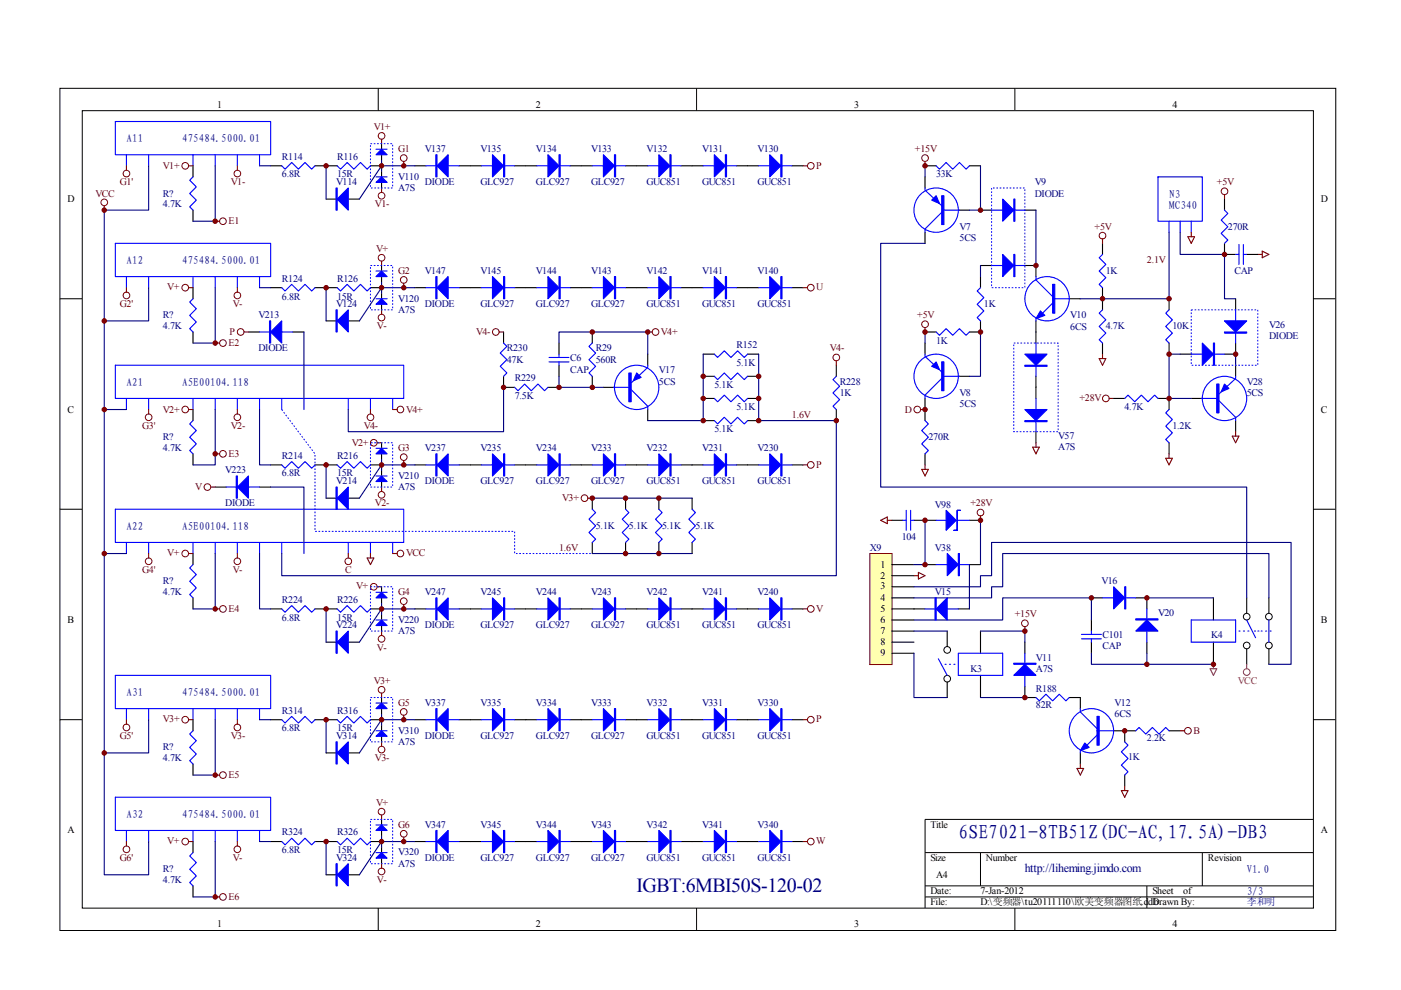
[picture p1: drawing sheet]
<svg xmlns="http://www.w3.org/2000/svg" width="297mm" height="210mm" viewBox="0 0 297 210" stroke-linecap="round" stroke-linejoin="round" font-family="sans-serif">
<g fill="none" stroke="#000" stroke-width=".21">
<path d="M12.7 18.7h270.5v178.6h-270.5zM80.2 18.7v4.7M147.7 18.7v4.7M215.2 18.7v4.7M17.4 23.5h261.1v169h-261.1zM12.7 63.3h4.7M278.4 63.3h4.7M12.7 108h4.7M278.4 108h4.7M12.7 152.6h4.7M278.4 152.6h4.7M278.4 173.7h-82.3v18.8"/>
<path d="M80.2 192.5v4.7M147.7 192.5v4.7M196.1 180.8h82.3M196.1 187.8h82.3M196.1 190.2h82.3M207.9 180.8v7M215.2 192.5v4.7M243.2 187.8v4.7M254.9 180.8v7"/>
</g>
<g fill="none" stroke="#00f" stroke-width=".23">
<path d="M24.5 25.8h32.9v7h-32.9zM26.8 32.8v2.4M31.5 32.8v2.4M40.9 37.5l-.7 .7 1.4 1.4-1.4 1.4 1.4 1.4-1.4 1.5 .7 .7M40.9 32.8v2.4M45.6 32.8v2.4M50.3 32.8v2.4M55 32.8v2.4M59.7 35.2l.7 .7 1.4-1.4 1.5 1.4 1.4-1.4 1.4 1.4 .7-.7M71.5 35.2l.7 .7 1.4-1.4 1.4 1.4 1.4-1.4 1.4 1.4 .7-.7M79.7 31.6h2.4M79.7 37.5h2.4"/>
<path d="M90.3 35.2h7.1M102.1 35.2h7M113.8 35.2h7.1M125.6 35.2h7M137.3 35.2h7.1M149.1 35.2h7.1M160.9 35.2h7M196.1 39.9v.4l3.6 3.3M198.5 35.2l.7 .7 1.4-1.4 1.4 1.4 1.4-1.4 1.4 1.4 .7-.7M245.5 37.5h9.4v9.4h-9.4zM24.5 51.6h32.9v7h-32.9zM26.8 58.6v2.4"/>
<path d="M31.5 58.6v2.4M40.9 58.6v2.4M45.6 58.6v2.4M50.3 58.6v2.4M55 58.6v2.4M79.7 57.5h2.4M199.7 45l-3.6 3.5v.8M200.1 44.6h3.3M210.2 44.6h7.1M210.2 56.3h7.1M219.6 58.6v.7l3.6 3.6M233.8 53.9l-.8 .8 1.5 1.4-1.5 1.4 1.5 1.4-1.5 1.4 .8 .7"/>
<path d="M247.9 46.9v2.4M250.2 46.9v2.4M252.6 46.9v2.4M259.6 44.6l.7 .7-1.4 1.4 1.4 1.4-1.4 1.4 1.4 1.4-.7 .7M262 53.9h.7M262.7 51.8v4.3M263.6 53.9h.7M263.6 51.8v4.3M24.5 77.4h61.1v7.1h-61.1zM40.9 63.3l-.7 .7 1.4 1.5-1.4 1.4 1.4 1.4-1.4 1.4 .7 .7M55 70.4h7.1M59.7 61l.7 .7 1.4-1.4 1.5 1.4 1.4-1.4 1.4 1.4 .7-.7"/>
<path d="M71.5 61l.7 .7 1.4-1.4 1.4 1.4 1.4-1.4 1.4 1.4 .7-.7M79.7 63.3h2.4M90.3 61h7.1M102.1 61h7M106.8 72.7l.7 .7-1.4 1.5 1.4 1.4-1.4 1.4 1.4 1.4-.7 .7M113.8 61h7.1M116.4 75.8h4.2M116.4 76.7h4.2M118.5 75.1v.7M118.5 76.7v.7M125.6 72.7l-.7 .7 1.4 1.5-1.4 1.4 1.4 1.4-1.4 1.4 .7 .7M125.6 61h7"/>
<path d="M137.3 77.4v.5l-3.5 3.3M137.3 61h7.1M149.1 61h7.1M151.4 75.1l.8 .7 1.4-1.4 1.4 1.4 1.4-1.4 1.4 1.4 .7-.7M151.4 79.8l.8 .7 1.4-1.4 1.4 1.4 1.4-1.4 1.4 1.4 .7-.7M160.9 61h7M177.3 79.8l-.7 .7 1.4 1.4-1.4 1.4 1.4 1.4-1.4 1.4 .7 .7M196.1 75.1v.5l3.6 3.2M198.5 70.4l.7 .7 1.4-1.4 1.4 1.4 1.4-1.4 1.4 1.4 .7-.7M200.1 79.8h3.3M207.9 61l-.7 .7 1.4 1.4-1.4 1.4 1.4 1.4-1.4 1.4 .7 .7M219.6 67.6v.4"/>
<path d="M219.6 72.7v7.1M223.2 63.3h3.5M223.2 64.3l-2.1 2.1M233.8 65.7l-.8 .7 1.5 1.4-1.5 1.4 1.5 1.4-1.5 1.4 .8 .7M247.9 65.7l-.7 .7 1.4 1.4-1.4 1.4 1.4 1.4-1.4 1.4 .7 .7M252.6 75.1h7M262 79.8v.5l-3.6 3.2M262 65.7v7M26.8 84.5v2.3M31.5 84.5v2.3M40.9 89.2l-.7 .7 1.4 1.4-1.4 1.4 1.4 1.4-1.4 1.4 .7 .7M40.9 84.5v2.3"/>
<path d="M45.6 84.5v2.3M50.3 84.5v2.3M55 84.5v2.3M59.7 98.6l.7 .7 1.4-1.4 1.5 1.4 1.4-1.4 1.4 1.4 .7-.7M59.7 84.5v2.3M64.4 84.5v2.3M71.5 98.6l.7 .7 1.4-1.4 1.4 1.4 1.4-1.4 1.4 1.4 .7-.7M73.8 84.5v2.3M78.5 84.5v2.3M79.7 95.1h2.4M83.2 84.5v2.3M90.3 98.6h7.1"/>
<path d="M102.1 98.6h7M109.1 82.1l.7 .7 1.4-1.4 1.4 1.4 1.5-1.4 1.4 1.4 .7-.7M113.8 98.6h7.1M125.6 98.6h7M130 82.1h3.3M133.8 82.6l3.5 3.5v.7M137.3 98.6h7.1M149.1 98.6h7.1M151.4 84.5l.8 .7 1.4-1.4 1.4 1.4 1.4-1.4 1.4 1.4 .7-.7M151.4 89.2l.8 .7 1.4-1.4 1.4 1.4 1.4-1.4 1.4 1.4 .7-.7M160.9 98.6h7M196.1 89.2l.7 .7-1.4 1.4 1.4 1.4-1.4 1.4 1.4 1.4-.7 .7"/>
<path d="M199.7 80.3l-3.6 3.5v.7M219.6 84.5v7M238.5 84.5l.7-.7 1.4 1.4 1.4-1.4 1.4 1.4 1.4-1.4 .7 .7M247.9 86.8l-.7 .7 1.4 1.4-1.4 1.5 1.4 1.4-1.4 1.4 .7 .7M254.7 84.5h3.3M258.4 85l3.6 3.5v.7M24.5 108h61.1v7h-61.1zM26.8 115v2.4M31.5 115v2.4M40.9 119.7l-.7 .7 1.4 1.4-1.4 1.4 1.4 1.4-1.4 1.5 .7 .7M40.9 115v2.4M45.6 115v2.4"/>
<path d="M48 103.3h7M50.3 115v2.4M55 115v2.4M59.7 115v2.4M64.4 115v2.4M73.8 115v2.4M78.5 115v2.4M79.7 100.9h2.4M83.2 115v2.4M125.6 108l.7 .7-1.4 1.4 1.4 1.4-1.4 1.4 1.4 1.4-.7 .7M132.6 108l.7 .7-1.4 1.4 1.4 1.4-1.4 1.4 1.4 1.4-.7 .7M139.7 108l.7 .7-1.4 1.4 1.4 1.4-1.4 1.4 1.4 1.4-.7 .7"/>
<path d="M146.7 108l.7 .7-1.4 1.4 1.4 1.4-1.4 1.4 1.4 1.4-.7 .7M59.7 129.1l.7 .7 1.4-1.4 1.5 1.4 1.4-1.4 1.4 1.4 .7-.7M71.5 129.1l.7 .7 1.4-1.4 1.4 1.4 1.4-1.4 1.4 1.4 .7-.7M79.7 125.6h2.4M79.7 131.5h2.4M90.3 129.1h7.1M102.1 129.1h7M113.8 129.1h7.1M125.6 129.1h7M137.3 129.1h7.1M149.1 129.1h7.1M160.9 129.1h7"/>
<path d="M24.5 143.2h32.9v7h-32.9zM26.8 150.2v2.4M31.5 150.2v2.4M40.9 154.9l-.7 .7 1.4 1.5-1.4 1.4 1.4 1.4-1.4 1.4 .7 .7M40.9 150.2v2.4M45.6 150.2v2.4M50.3 150.2v2.4M55 150.2v2.4M59.7 152.6l.7 .7 1.4-1.4 1.5 1.4 1.4-1.4 1.4 1.4 .7-.7M71.5 152.6l.7 .7 1.4-1.4 1.4 1.4 1.4-1.4 1.4 1.4 .7-.7M79.7 149.1h2.4M79.7 154.9h2.4"/>
<path d="M90.3 152.6h7.1M102.1 152.6h7M113.8 152.6h7.1M125.6 152.6h7M137.3 152.6h7.1M149.1 152.6h7.1M160.9 152.6h7M24.5 169h32.9v7.1h-32.9zM26.8 176.1v2.3M31.5 176.1v2.3M40.9 176.1v2.3M45.6 176.1v2.3"/>
<path d="M50.3 176.1v2.3M55 176.1v2.3M59.7 178.4l.7 .7 1.4-1.4 1.5 1.4 1.4-1.4 1.4 1.4 .7-.7M71.5 178.4l.7 .7 1.4-1.4 1.4 1.4 1.4-1.4 1.4 1.4 .7-.7M79.7 174.9h2.4M90.3 178.4h7.1M102.1 178.4h7M113.8 178.4h7.1M125.6 178.4h7M137.3 178.4h7.1M149.1 178.4h7.1M160.9 178.4h7"/>
<path d="M40.9 180.8l-.7 .7 1.4 1.4-1.4 1.4 1.4 1.4-1.4 1.4 .7 .7M79.7 180.8h2.4"/>
<circle cx="198.5" cy="44.6" r="4.7"/>
<circle cx="198.5" cy="79.8" r="4.7"/>
<circle cx="222" cy="63.3" r="4.7"/>
<circle cx="135" cy="82.1" r="4.7"/>
<circle cx="259.6" cy="84.5" r="4.7"/>
</g>
<g fill="none" stroke="#000" stroke-width=".23">
<path d="M40.9 35.2v2.3M57.4 35.2h2.3M66.8 35.2h4.7M78.5 35.2h2.4M80.9 30.5v1.1M80.9 32.8v1.2M80.9 36.3v1.2M80.9 38.7v1.2M88 35.2h2.3M97.4 35.2h4.7M109.1 35.2h4.7M120.9 35.2h4.7"/>
<path d="M132.6 35.2h4.7M144.4 35.2h4.7M156.2 35.2h4.7M167.9 35.2h2.4M196.1 35.2h2.4M196.1 37.5v2.4M205.5 35.2h2.4M40.9 44.6v2.3M80.9 56.3v1.2M80.9 58.6v1.2M196.1 49.3v2.3M203.2 44.6h2.3"/>
<path d="M207.9 44.6h2.3M207.9 58.6v2.4M207.9 56.3h2.3M217.3 56.3h2.3v2.3M217.3 44.6h2.3M233.8 51.6v2.3M259.6 42.2v2.4M259.6 51.6v2.3h2.4M264.3 53.9h2.4M40.9 61v2.3M40.9 70.4v2.3M52.7 70.4h2.3"/>
<path d="M57.4 61h2.3M62.1 70.4h2.3M66.8 61h4.7M78.5 61h2.4M80.9 62.2v1.1M80.9 64.5v1.2M88 61h2.3M97.4 61h4.7M106.8 79.8v2.3h2.3M106.8 70.4v2.3M109.1 61h4.7M118.5 72.7v2.4"/>
<path d="M118.5 77.4v2.4M120.9 61h4.7M125.6 70.4v2.3M125.6 79.8v2.3M132.6 61h4.7M137.3 75.1v2.3M144.4 61h4.7M149.1 75.1h2.3M149.1 79.8h2.3M156.2 61h4.7M158.5 75.1h2.4M158.5 79.8h2.4"/>
<path d="M167.9 61h2.4M177.3 77.4v2.4M196.1 70.4h2.4M196.1 72.7v2.4M203.2 79.8h2.3M207.9 68v2.4h-2.4M219.6 68v4.7M219.6 79.8v4.7M226.7 63.3h2.3M233.8 61v4.7M233.8 72.7v2.4M247.9 63.3v2.4"/>
<path d="M247.9 72.7v2.4M250.2 75.1h2.4M262 72.7v2.4h-2.4M262 63.3v2.4M262 77.4v2.4M40.9 86.8v2.4M40.9 96.2v2.4M57.4 98.6h2.3M66.8 98.6h4.7M78.5 98.6h2.4M80.9 93.9v1.2M80.9 96.2v1.2"/>
<path d="M80.9 99.7v1.2M88 98.6h2.3M97.4 98.6h4.7M109.1 98.6h4.7M116.2 82.1h2.3M120.9 98.6h4.7M127.9 82.1h2.4M132.6 98.6h4.7M137.3 86.8v2.4M144.4 98.6h4.7M149.1 84.5h2.3M149.1 89.2h2.3"/>
<path d="M156.2 98.6h4.7M158.5 84.5h2.4M158.5 89.2h2.4M167.9 98.6h2.4M177.3 86.8v2.4M196.1 84.5v4.7M196.1 96.2v2.4M219.6 91.5v2.4M236.1 84.5h2.4M245.5 84.5h2.4v2.3M247.9 93.9v2.3M252.6 84.5h2.3"/>
<path d="M262 89.2v2.3M40.9 117.4v2.3M45.6 103.3h2.4M55 103.3h2.4M80.9 102.1v1.2M125.6 105.6v2.4M125.6 115v2.4M132.6 105.6v2.4M132.6 115v2.4M139.7 105.6v2.4M139.7 115v2.4M146.7 105.6v2.4"/>
<path d="M146.7 115v2.4M40.9 126.8v2.3M57.4 129.1h2.3M66.8 129.1h4.7M78.5 129.1h2.4M80.9 124.4v1.2M80.9 126.8v1.1M80.9 130.3v1.2M80.9 132.6v1.2M88 129.1h2.3M97.4 129.1h4.7M109.1 129.1h4.7"/>
<path d="M120.9 129.1h4.7M132.6 129.1h4.7M144.4 129.1h4.7M156.2 129.1h4.7M167.9 129.1h2.4M40.9 152.6v2.3M57.4 152.6h2.3M66.8 152.6h4.7M78.5 152.6h2.4M80.9 147.9v1.2M80.9 150.2v1.2M80.9 153.8v1.1"/>
<path d="M80.9 156.1v1.2M88 152.6h2.3M97.4 152.6h4.7M109.1 152.6h4.7M120.9 152.6h4.7M132.6 152.6h4.7M144.4 152.6h4.7M156.2 152.6h4.7M167.9 152.6h2.4M40.9 162v2.3M40.9 178.4v2.4M57.4 178.4h2.3"/>
<path d="M66.8 178.4h4.7M78.5 178.4h2.4M80.9 173.7v1.2M80.9 176.1v1.2M80.9 179.6v1.2M88 178.4h2.3M97.4 178.4h4.7M109.1 178.4h4.7M120.9 178.4h4.7M132.6 178.4h4.7M144.4 178.4h4.7M156.2 178.4h4.7"/>
<path d="M167.9 178.4h2.4M40.9 187.8v2.4M80.9 182v1.1"/>
</g>
<g fill="none" stroke="#800000" stroke-width=".21">
<circle cx="26.8" cy="36.8" r=".71"/>
<circle cx="39.3" cy="35.2" r=".71"/>
<circle cx="50.3" cy="36.8" r=".71"/>
<circle cx="80.9" cy="28.8" r=".71"/>
<circle cx="85.6" cy="33.5" r=".71"/>
<circle cx="171.9" cy="35.2" r=".71"/>
<circle cx="196.1" cy="33.5" r=".71"/>
<circle cx="22.1" cy="42.9" r=".71"/>
<circle cx="47.3" cy="46.9" r=".71"/>
<circle cx="80.9" cy="54.7" r=".71"/>
<circle cx="80.9" cy="41.5" r=".71"/>
<circle cx="85.6" cy="59.3" r=".71"/>
<circle cx="233.8" cy="50" r=".71"/>
<circle cx="259.6" cy="40.6" r=".71"/>
<circle cx="26.8" cy="62.6" r=".71"/>
<circle cx="39.3" cy="61" r=".71"/>
<circle cx="47.3" cy="72.7" r=".71"/>
<circle cx="50.3" cy="62.6" r=".71"/>
<circle cx="51" cy="70.4" r=".71"/>
<circle cx="80.9" cy="67.3" r=".71"/>
<circle cx="105.1" cy="70.4" r=".7"/>
<circle cx="139" cy="70.4" r=".71"/>
<circle cx="171.9" cy="61" r=".7"/>
<circle cx="177.3" cy="75.8" r=".7"/>
<circle cx="196.1" cy="68.7" r=".71"/>
<circle cx="31.5" cy="88.5" r=".71"/>
<circle cx="39.3" cy="86.8" r=".71"/>
<circle cx="47.3" cy="96.2" r=".71"/>
<circle cx="50.3" cy="88.5" r=".71"/>
<circle cx="78.5" cy="88.5" r=".71"/>
<circle cx="79.3" cy="93.9" r=".71"/>
<circle cx="84.9" cy="86.8" r=".7"/>
<circle cx="85.6" cy="96.9" r=".71"/>
<circle cx="171.9" cy="98.6" r=".71"/>
<circle cx="194.5" cy="86.8" r=".71"/>
<circle cx="234.5" cy="84.5" r=".7"/>
<circle cx="31.5" cy="119" r=".71"/>
<circle cx="39.3" cy="117.4" r=".71"/>
<circle cx="44" cy="103.3" r=".71"/>
<circle cx="50.3" cy="119" r=".71"/>
<circle cx="73.8" cy="119" r=".71"/>
<circle cx="80.9" cy="104.9" r=".71"/>
<circle cx="84.9" cy="117.4" r=".7"/>
<circle cx="123.9" cy="105.6" r=".71"/>
<circle cx="47.3" cy="129.1" r=".71"/>
<circle cx="79.3" cy="124.4" r=".71"/>
<circle cx="80.9" cy="135.4" r=".71"/>
<circle cx="85.6" cy="127.5" r=".71"/>
<circle cx="171.9" cy="129.1" r=".71"/>
<circle cx="26.8" cy="154.2" r=".71"/>
<circle cx="39.3" cy="152.6" r=".71"/>
<circle cx="50.3" cy="154.2" r=".71"/>
<circle cx="80.9" cy="146.3" r=".71"/>
<circle cx="80.9" cy="158.9" r=".71"/>
<circle cx="85.6" cy="150.9" r=".71"/>
<circle cx="171.9" cy="152.6" r=".7"/>
<circle cx="39.3" cy="178.4" r=".71"/>
<circle cx="47.3" cy="164.3" r=".71"/>
<circle cx="80.9" cy="172.1" r=".71"/>
<circle cx="85.6" cy="176.8" r=".71"/>
<circle cx="171.9" cy="178.4" r=".7"/>
<circle cx="26.8" cy="180.1" r=".71"/>
<circle cx="47.3" cy="190.2" r=".71"/>
<circle cx="50.3" cy="180.1" r=".71"/>
<circle cx="80.9" cy="184.8" r=".71"/>
</g>
<g fill="none" stroke="#800000" stroke-width=".23">
<path d="M26.8 35.2v.9M40 35.2h.9M50.3 35.2v.9M80.9 29.5v1M80.9 39.9v.9M85.6 34.2v1M170.3 35.2h.9M196.1 34.2v1M22.1 43.6v1M45.6 46.9h1M80.9 55.4v.9M233.8 50.7v.9"/>
<path d="M251.9 50.2h1.4l-.7 1.4zM252.6 49.3v.9M259.6 41.3v.9M266.7 53.9h.9M267.6 53.2l1.4 .7-1.4 .8zM26.8 61v.9M40 61h.9M45.6 72.7h1M50.3 61v.9M51.7 70.4h1M80.9 65.7v.9M85.6 60.1v.9"/>
<path d="M105.8 70.4h1M137.3 70.4h1M170.3 61h.9M177.3 76.5v.9M196.1 69.5v.9M233 76h1.5l-.7 1.4zM233.8 75.1v.9M31.5 86.8v1M40 86.8h.9M45.6 96.2h1M50.3 86.8v1M78.5 86.8v1"/>
<path d="M80 93.9h.9M83.2 86.8h1M85.6 97.6v1M170.3 98.6h.9M195.2 86.8h.9M195.4 99.5h1.4l-.7 1.4zM196.1 98.6v.9M218.9 94.8h1.5l-.8 1.4zM219.6 93.9v.9M235.2 84.5h.9M247.2 97.2h1.4l-.7 1.4zM247.9 96.2v1"/>
<path d="M261.3 92.5h1.4l-.7 1.4zM262 91.5v1M31.5 117.4v.9M40 117.4h.9M44.7 103.3h.9M50.3 117.4v.9M73.8 117.4v.9M77.8 118.3h1.5l-.8 1.4zM78.5 117.4v.9M80.9 103.3v.9M83.2 117.4h1M124.6 105.6h1"/>
<path d="M45.6 129.1h1M80 124.4h.9M80.9 133.8v.9M85.6 128.2v.9M170.3 129.1h.9M26.8 152.6v.9M40 152.6h.9M50.3 152.6v.9M80.9 147v.9M80.9 157.3v.9M85.6 151.7v.9M170.3 152.6h.9"/>
<path d="M26.8 178.4v1M40 178.4h.9M45.6 164.3h1M50.3 178.4v1M80.9 172.8v.9M85.6 177.5v.9M170.3 178.4h.9M45.6 190.2h1M80.9 183.1v1"/>
</g>
<g fill="none" stroke="#000080" stroke-width=".23">
<path d="M31.5 35.2v9.4h-9.4v140.9h9.4v-7.1M45.6 35.2v11.7h-4.7M55 35.2h2.4M80.9 34v2.3M80.9 35.2h7.1M196.1 35.2v2.3M207.9 35.2v9.4h-2.4M80.9 59.8v2.4M207.9 56.3v2.3M219.6 44.6v11.7M247.9 49.3v14h-18.9M250.2 49.3v4.6h9.4v9.4h2.4"/>
<path d="M31.5 61v7h-9.4M45.6 61v11.7h-4.7M55 61h2.4M64.4 70.4v14.1M80.9 61h7.1M118.5 79.8v2.3h9.4M118.5 72.7v-2.3h18.8v4.7M149.1 75.1v14.1h-11.8M160.9 75.1v14.1h16.4v32.9h-117.6v-4.7M196.1 70.4v2.3M207.9 70.4v9.4h-2.4M250.2 75.1h-2.3v9.4h4.7"/>
<path d="M262 75.1v2.3M22.1 86.8h4.7M45.6 86.8v11.8h-4.7M55 86.8v11.8h2.4M80.9 97.4v2.3M80.9 98.6h7.1M106.8 82.1v9.4h-33v-4.7M22.1 117.4h4.7M45.6 117.4v11.7h-4.7M55 117.4v11.7h2.4M57.4 103.3h7v11.7M125.6 117.4h21.1"/>
<path d="M125.6 105.6h21.1M80.9 127.9v2.4M80.9 129.1h7.1M31.5 152.6v7h-9.4M45.6 152.6v11.7h-4.7M55 152.6h2.4M80.9 151.4v2.4M80.9 152.6h7.1M45.6 178.4v11.8h-4.7M55 178.4h2.4M80.9 177.3v2.3M80.9 178.4h7.1"/>
</g>
<g fill="#00f" stroke="#00f" stroke-width=".23">
<path d="M79.7 32.8l1.2-1.2 1.2 1.2z"/>
<path d="M79.7 38.7l1.2-1.2 1.2 1.2z"/>
<path d="M92.7 35.2l2.3-2.4v4.7z"/>
<path d="M104.4 32.8l2.4 2.4-2.4 2.3z"/>
<path d="M116.2 32.8l2.3 2.4-2.3 2.3z"/>
<path d="M127.9 32.8l2.4 2.4-2.4 2.3z"/>
<path d="M139.7 32.8l2.3 2.4-2.3 2.3z"/>
<path d="M151.4 32.8l2.4 2.4-2.4 2.3z"/>
<path d="M163.2 32.8l2.4 2.4-2.4 2.3z"/>
<path d="M79.7 58.6l1.2-1.1 1.2 1.1z"/>
<path d="M79.7 64.5l1.2-1.2 1.2 1.2z"/>
<path d="M95 58.6v4.7l-2.3-2.3z"/>
<path d="M104.4 58.6l2.4 2.4-2.4 2.3z"/>
<path d="M116.2 58.6l2.3 2.4-2.3 2.3z"/>
<path d="M127.9 58.6l2.4 2.4-2.4 2.3z"/>
<path d="M139.7 58.6l2.3 2.4-2.3 2.3z"/>
<path d="M151.4 58.6l2.4 2.4-2.4 2.3z"/>
<path d="M163.2 58.6l2.4 2.4-2.4 2.3z"/>
<path d="M79.7 126.8l1.2-1.2 1.2 1.2z"/>
<path d="M79.7 132.6l1.2-1.1 1.2 1.1z"/>
<path d="M92.7 129.1l2.3-2.3v4.7z"/>
<path d="M104.4 126.8l2.4 2.3-2.4 2.4z"/>
<path d="M116.2 126.8l2.3 2.3-2.3 2.4z"/>
<path d="M127.9 126.8l2.4 2.3-2.4 2.4z"/>
<path d="M139.7 126.8l2.3 2.3-2.3 2.4z"/>
<path d="M151.4 126.8l2.4 2.3-2.4 2.4z"/>
<path d="M163.2 126.8l2.4 2.3-2.4 2.4z"/>
<path d="M79.7 176.1l1.2-1.2 1.2 1.2z"/>
<path d="M79.7 182l1.2-1.2 1.2 1.2z"/>
<path d="M92.7 178.4l2.3-2.3v4.7z"/>
<path d="M104.4 176.1l2.4 2.3-2.4 2.4z"/>
<path d="M116.2 176.1l2.3 2.3-2.3 2.4z"/>
<path d="M127.9 176.1l2.4 2.3-2.4 2.4z"/>
<path d="M139.7 176.1l2.3 2.3-2.3 2.4z"/>
<path d="M151.4 176.1l2.4 2.3-2.4 2.4z"/>
<path d="M163.2 176.1l2.4 2.3-2.4 2.4z"/>
<path d="M79.7 150.2l1.2-1.1 1.2 1.1z"/>
<path d="M79.7 156.1l1.2-1.2 1.2 1.2z"/>
<path d="M92.7 152.6l2.3-2.4v4.7z"/>
<path d="M104.4 150.2l2.4 2.4-2.4 2.3z"/>
<path d="M116.2 150.2l2.3 2.4-2.3 2.3z"/>
<path d="M127.9 150.2l2.4 2.4-2.4 2.3z"/>
<path d="M139.7 150.2l2.3 2.4-2.3 2.3z"/>
<path d="M151.4 150.2l2.4 2.4-2.4 2.3z"/>
<path d="M163.2 150.2l2.4 2.4-2.4 2.3z"/>
<path d="M79.7 96.2l1.2-1.1 1.2 1.1z"/>
<path d="M79.7 102.1l1.2-1.2 1.2 1.2z"/>
<path d="M92.7 98.6l2.3-2.4v4.7z"/>
<path d="M104.4 96.2l2.4 2.4-2.4 2.3z"/>
<path d="M116.2 96.2l2.3 2.4-2.3 2.3z"/>
<path d="M127.9 96.2l2.4 2.4-2.4 2.3z"/>
<path d="M139.7 96.2l2.3 2.4-2.3 2.3z"/>
<path d="M151.4 96.2l2.4 2.4-2.4 2.3z"/>
<path d="M163.2 96.2l2.4 2.4-2.4 2.3z"/>
<path d="M50.3 103.3l2.4-2.4v4.7z"/>
<path d="M59.7 68v4.7l-2.3-2.3z"/>
<path d="M135 79.1l.9 .9-1.6 .7z"/>
<path d="M220.6 65.9l.9 1-1.9 .7z"/>
<path d="M197.5 42.4l1-.9 .7 1.6z"/>
<path d="M197.5 77.7l1-1 .7 1.7z"/>
<path d="M259.6 81.4l1 1-1.7 .7z"/>
<path d="M212.6 42.2l2.3 2.4-2.3 2.3z"/>
<path d="M212.6 53.9l2.3 2.4-2.3 2.3z"/>
<path d="M217.3 75.1h4.7l-2.4 2.3z"/>
<path d="M217.3 86.8h4.7l-2.4 2.4z"/>
<path d="M254.9 72.7l2.4 2.4-2.4 2.3z"/>
<path d="M259.6 68h4.7l-2.3 2.4z"/>
<path d="M92.4 32.8h.3v4.7h-.3z" fill-rule="evenodd"/>
<path d="M106.8 32.8h.2v4.7h-.2z" fill-rule="evenodd"/>
<path d="M118.5 32.8h.3v4.7h-.3z" fill-rule="evenodd"/>
<path d="M130.3 32.8h.2v4.7h-.2z" fill-rule="evenodd"/>
<path d="M142 32.8h.3v4.7h-.3z" fill-rule="evenodd"/>
<path d="M153.8 32.8h.2v4.7h-.2z" fill-rule="evenodd"/>
<path d="M165.6 32.8h.2v4.7h-.2z" fill-rule="evenodd"/>
<path d="M92.4 58.6h.3v4.7h-.3z" fill-rule="evenodd"/>
<path d="M106.8 58.6h.2v4.7h-.2z" fill-rule="evenodd"/>
<path d="M118.5 58.6h.3v4.7h-.3z" fill-rule="evenodd"/>
<path d="M130.3 58.6h.2v4.7h-.2z" fill-rule="evenodd"/>
<path d="M142 58.6h.3v4.7h-.3z" fill-rule="evenodd"/>
<path d="M153.8 58.6h.2v4.7h-.2z" fill-rule="evenodd"/>
<path d="M165.6 58.6h.2v4.7h-.2z" fill-rule="evenodd"/>
<path d="M92.4 126.8h.3v4.7h-.3z" fill-rule="evenodd"/>
<path d="M106.8 126.8h.2v4.7h-.2z" fill-rule="evenodd"/>
<path d="M118.5 126.8h.3v4.7h-.3z" fill-rule="evenodd"/>
<path d="M130.3 126.8h.2v4.7h-.2z" fill-rule="evenodd"/>
<path d="M142 126.8h.3v4.7h-.3z" fill-rule="evenodd"/>
<path d="M153.8 126.8h.2v4.7h-.2z" fill-rule="evenodd"/>
<path d="M165.6 126.8h.2v4.7h-.2z" fill-rule="evenodd"/>
<path d="M92.4 176.1h.3v4.7h-.3z" fill-rule="evenodd"/>
<path d="M106.8 176.1h.2v4.7h-.2z" fill-rule="evenodd"/>
<path d="M118.5 176.1h.3v4.7h-.3z" fill-rule="evenodd"/>
<path d="M130.3 176.1h.2v4.7h-.2z" fill-rule="evenodd"/>
<path d="M142 176.1h.3v4.7h-.3z" fill-rule="evenodd"/>
<path d="M153.8 176.1h.2v4.7h-.2z" fill-rule="evenodd"/>
<path d="M165.6 176.1h.2v4.7h-.2z" fill-rule="evenodd"/>
<path d="M92.4 150.2h.3v4.7h-.3z" fill-rule="evenodd"/>
<path d="M106.8 150.2h.2v4.7h-.2z" fill-rule="evenodd"/>
<path d="M118.5 150.2h.3v4.7h-.3z" fill-rule="evenodd"/>
<path d="M130.3 150.2h.2v4.7h-.2z" fill-rule="evenodd"/>
<path d="M142 150.2h.3v4.7h-.3z" fill-rule="evenodd"/>
<path d="M153.8 150.2h.2v4.7h-.2z" fill-rule="evenodd"/>
<path d="M165.6 150.2h.2v4.7h-.2z" fill-rule="evenodd"/>
<path d="M92.4 96.2h.3v4.7h-.3z" fill-rule="evenodd"/>
<path d="M106.8 96.2h.2v4.7h-.2z" fill-rule="evenodd"/>
<path d="M118.5 96.2h.3v4.7h-.3z" fill-rule="evenodd"/>
<path d="M130.3 96.2h.2v4.7h-.2z" fill-rule="evenodd"/>
<path d="M142 96.2h.3v4.7h-.3z" fill-rule="evenodd"/>
<path d="M153.8 96.2h.2v4.7h-.2z" fill-rule="evenodd"/>
<path d="M165.6 96.2h.2v4.7h-.2z" fill-rule="evenodd"/>
<path d="M50.1 100.9h.2v4.7h-.2z" fill-rule="evenodd"/>
<path d="M57.1 68h.3v4.7h-.3z" fill-rule="evenodd"/>
<path d="M133.3 79.1h.5v6.1h-.5z" fill-rule="evenodd"/>
<path d="M223.2 60.3h.4v6.1h-.4z" fill-rule="evenodd"/>
<path d="M199.7 41.5h.4v6.1h-.4z" fill-rule="evenodd"/>
<path d="M199.7 76.7h.4v6.1h-.4z" fill-rule="evenodd"/>
<path d="M258 81.4h.4v6.1h-.4z" fill-rule="evenodd"/>
<path d="M214.9 42.2h.3v4.7h-.3z" fill-rule="evenodd"/>
<path d="M214.9 53.9h.3v4.7h-.3z" fill-rule="evenodd"/>
<path d="M217.3 77.4h4.7v.3h-4.7z" fill-rule="evenodd"/>
<path d="M217.3 89.2h4.7v.2h-4.7z" fill-rule="evenodd"/>
<path d="M257.3 72.7h.2v4.7h-.2z" fill-rule="evenodd"/>
<path d="M259.6 70.4h4.7v.2h-4.7z" fill-rule="evenodd"/>
</g>
<g fill="#800000" stroke="#800000" stroke-width=".21">
<circle cx="85.6" cy="35.2" r=".47"/>
<circle cx="106.8" cy="82.1" r=".47"/>
<circle cx="118.5" cy="82.1" r=".47"/>
<circle cx="125.6" cy="82.1" r=".47"/>
<circle cx="125.6" cy="70.4" r=".47"/>
<circle cx="137.3" cy="70.4" r=".47"/>
<circle cx="149.1" cy="89.2" r=".47"/>
<circle cx="149.1" cy="79.8" r=".47"/>
<circle cx="149.1" cy="84.5" r=".47"/>
<circle cx="160.9" cy="79.8" r=".47"/>
<circle cx="160.9" cy="84.5" r=".47"/>
<circle cx="160.9" cy="89.2" r=".47"/>
<circle cx="22.1" cy="159.6" r=".47"/>
<circle cx="22.1" cy="86.8" r=".47"/>
<circle cx="22.1" cy="117.4" r=".47"/>
<circle cx="22.1" cy="44.6" r=".47"/>
<circle cx="85.6" cy="178.4" r=".47"/>
<circle cx="45.6" cy="190.2" r=".47"/>
<circle cx="45.6" cy="129.1" r=".47"/>
<circle cx="45.6" cy="46.9" r=".47"/>
<circle cx="22.1" cy="68" r=".47"/>
<circle cx="85.6" cy="61" r=".47"/>
<circle cx="85.6" cy="98.6" r=".47"/>
<circle cx="85.6" cy="129.1" r=".47"/>
<circle cx="196.1" cy="86.8" r=".47"/>
<circle cx="196.1" cy="70.4" r=".47"/>
<circle cx="196.1" cy="35.2" r=".47"/>
<circle cx="207.9" cy="70.4" r=".47"/>
<circle cx="207.9" cy="44.6" r=".47"/>
<circle cx="219.6" cy="56.3" r=".47"/>
<circle cx="233.8" cy="63.3" r=".47"/>
<circle cx="247.9" cy="63.3" r=".47"/>
<circle cx="259.6" cy="53.9" r=".47"/>
<circle cx="247.9" cy="84.5" r=".47"/>
<circle cx="247.9" cy="75.1" r=".47"/>
<circle cx="262" cy="75.1" r=".47"/>
<circle cx="125.6" cy="105.6" r=".47"/>
<circle cx="132.6" cy="105.6" r=".47"/>
<circle cx="139.7" cy="105.6" r=".47"/>
<circle cx="132.6" cy="117.4" r=".47"/>
<circle cx="139.7" cy="117.4" r=".47"/>
<circle cx="177.3" cy="89.2" r=".47"/>
<circle cx="45.6" cy="72.7" r=".47"/>
<circle cx="85.6" cy="152.6" r=".47"/>
<circle cx="45.6" cy="96.2" r=".47"/>
<circle cx="45.6" cy="164.3" r=".47"/>
</g>
<path d="M78.5 30.5h4.7v9.4h-4.7v-9.4M210.2 39.9v21.1h7.1v-21.1h-7.1M78.5 56.3h4.7v9.4h-4.7v-9.4M214.9 72.7h9.4v18.8h-9.4v-18.8M252.6 65.7h14.1v11.7h-14.1v-11.7M59.7 86.8l7.1 9.4v16.5h42.3v4.7h16.5M78.5 103.3h4.7v-9.4h-4.7v9.4M78.5 124.4h4.7v9.4h-4.7v-9.4M78.5 147.9h4.7v9.4h-4.7v-9.4M78.5 173.7h4.7v9.4h-4.7v-9.4" fill="none" stroke="#00f" stroke-width=".21" stroke-dasharray=".4 .4 .4 .4 .4 .4 .4 .4" stroke-linecap="butt"/>
<path d="M184.5 117.4h4.6v23.5h-4.6z" fill="#ffffb0"/>
<g fill="none" stroke="#800000" stroke-width=".21">
<path d="M184.4 117.4h4.7v23.5h-4.7z"/>
<circle cx="207.9" cy="108.7" r=".71"/>
<circle cx="217.3" cy="132.2" r=".71"/>
<circle cx="251.9" cy="154.9" r=".71"/>
</g>
<g fill="none" stroke="#000" stroke-width=".23">
<path d="M69.1 42.2h2.4M73.8 42.2h2.4M69.1 68h2.4M73.8 68h2.4M69.1 105.6h2.4M73.8 105.6h2.4M189.1 119.7h4.7M189.1 110.3h2.3M193.8 110.3h4.7M196.1 119.7h2.4M205.5 119.7h2.4M205.5 110.3h2.4"/>
<path d="M69.1 136.2h2.4M73.8 136.2h2.4M189.1 122.1h4.7M189.1 124.4h4.7M189.1 126.8h4.7M189.1 129.1h7M189.1 131.5h4.7M189.1 133.8h4.7M189.1 136.2h4.7M189.1 138.5h4.7M200.8 133.8v3.3M203.2 129.1h2.3"/>
<path d="M207.9 133.8v4.7M217.3 136.2v2.3M231.4 126.8h2.4M231.4 131.5v2.3M231.4 136.2v2.3M240.8 126.8h2.4v2.3M243.2 136.2v2.3M257.3 126.8v4.7M257.3 136.2v4.7M264.3 126.8v3.2M264.3 137.6v3.3M269 126.8v3.2"/>
<path d="M269 137.6v3.3M69.1 159.6h2.4M73.8 159.6h2.4M200.8 144.6v3.3M207.9 143.2v4.7M217.3 145.5v2.4h2.3M226.7 147.9h2.3v2.3M229 159.6v2.4M236.1 154.9h4.7M238.5 154.9v2.4M247.9 154.9h2.3M238.5 164.3v2.4"/>
<path d="M69.1 185.5h2.4M73.8 185.5h2.4"/>
</g>
<g fill="none" stroke="#00f" stroke-width=".23">
<path d="M191.4 110.3h.7M192.1 108.2v4.2M193.1 110.3h.7M193.1 108.2v4.2M198.5 119.7h7M198.5 110.3h7M196.1 129.1h7.1M199 139.7l1.8 3.5M203.2 138.5h9.4v4.7h-9.4zM217.3 138.5v7M229.3 134.5h4.2M229.3 135.4h4.2"/>
<path d="M231.4 133.8v.7M231.4 135.4v.8M233.8 126.8h7M243.2 129.1v7.1M252.6 131.5h9.4v4.7h-9.4zM262.7 133.8h.2M263.6 133.8h.3M264.3 131.5l1.9 3.7M264.6 133.8h.2M266 133.8h.2M266.7 133.8h.2M267.4 133.8h.2"/>
<path d="M268.3 133.8h.3M269 131.5v4.7M269.3 133.8h.2M200.4 140.9h.2M201.3 140.9h.2M202.2 140.9h.3M219.6 147.9l.8 .7 1.4-1.4 1.4 1.4 1.4-1.4 1.4 1.4 .7-.7M229 150.2v.7l3.6 3.6M229 159.2v.4M232.6 155.9l-2.1 2.1M232.6 154.9h3.5M238.5 157.3l.7 .7-1.5 1.4 1.5 1.4-1.5 1.4 1.5 1.4-.7 .7"/>
<path d="M240.8 154.9l.7-.7 1.4 1.4 1.4-1.4 1.4 1.4 1.5-1.4 .7 .7"/>
<circle cx="231.4" cy="154.9" r="4.7"/>
</g>
<g fill="#00f" stroke="#00f" stroke-width=".23">
<path d="M200.8 117.4l2.4 2.3-2.4 2.4z"/>
<path d="M200.6 108.2l2.1 2.1-2.1 2.1z"/>
<path d="M214.9 143.2l2.4-2.3 2.3 2.3z"/>
<path d="M230 157.5l.9 1-1.9 .7z"/>
<path d="M240.8 133.8l2.4-2.3 2.3 2.3z"/>
<path d="M236.1 124.4l2.4 2.4-2.4 2.3z"/>
<path d="M73.8 39.9v4.7l-2.3-2.4z"/>
<path d="M71.5 68l2.3-2.3v4.7z"/>
<path d="M71.5 105.6l2.3-2.3v4.7z"/>
<path d="M71.5 136.2l2.3-2.4v4.7z"/>
<path d="M71.5 159.6l2.3-2.3v4.7z"/>
<path d="M73.8 183.1v4.7l-2.3-2.3z"/>
<path d="M198.5 129.1l2.3-2.3v4.7z"/>
<path d="M203.2 117.4h.2v4.7h-.2z" fill-rule="evenodd"/>
<path d="M202.9 108.2v4.2h-.7h.7v-4.2h.7z" fill-rule="evenodd"/>
<path d="M214.9 140.6h4.7v.3h-4.7z" fill-rule="evenodd"/>
<path d="M232.6 151.9h.4v6.1h-.4z" fill-rule="evenodd"/>
<path d="M240.8 131.2h4.7v.3h-4.7z" fill-rule="evenodd"/>
<path d="M238.5 124.4h.2v4.7h-.2z" fill-rule="evenodd"/>
<path d="M71.3 39.9h.2v4.7h-.2z" fill-rule="evenodd"/>
<path d="M71.3 65.7h.2v4.7h-.2z" fill-rule="evenodd"/>
<path d="M71.3 103.3h.2v4.7h-.2z" fill-rule="evenodd"/>
<path d="M71.3 133.8h.2v4.7h-.2z" fill-rule="evenodd"/>
<path d="M71.3 157.3h.2v4.7h-.2z" fill-rule="evenodd"/>
<path d="M71.3 183.1h.2v4.7h-.2z" fill-rule="evenodd"/>
<path d="M198.2 126.8h.3v4.7h-.3z" fill-rule="evenodd"/>
</g>
<path d="M186.7 110.3l1.4-.7v1.4zM188.1 110.3h1M207.9 109.4v.9M193.8 122.1h.9M194.7 121.4l1.4 .7-1.4 .7zM217.3 132.9v.9M250.2 154.9h1M228.3 162.9h1.5l-.8 1.4zM229 162v.9M237.7 167.6h1.5l-.7 1.4zM238.5 166.7v.9" fill="none" stroke="#800000" stroke-width=".23"/>
<g fill="none" stroke="#000080" stroke-width=".23">
<path d="M69.1 35.2v7M80.9 35.2l-4.7 7M196.1 51.6h-9.4v51.7h77.6v23.5M69.1 61v7M80.9 61l-4.7 7M69.1 98.6v7M80.9 98.6l-4.7 7M196.1 110.3v9.4h-2.3M205.5 119.7v9.4M207.9 110.3v9.4M69.1 129.1v7.1M80.9 129.1l-4.7 7.1"/>
<path d="M193.8 138.5v9.4h7M193.8 131.5h18.8v-4.7h18.8v4.7M193.8 124.4h14.1v-2.3h2.3v-7.1h63.5v25.9h-4.7M193.8 126.8h16.4v-2.4h2.4v-7h56.4v9.4M193.8 133.8h7M207.9 133.8h9.4v2.4M231.4 138.5v2.4h25.9M243.2 126.8h14.1M243.2 138.5v2.4M69.1 152.6v7M80.9 152.6l-4.7 7M207.9 147.9h9.4"/>
<path d="M69.1 178.4v7.1M80.9 178.4l-4.7 7.1"/>
</g>
<g fill="none" stroke="#000" stroke-width=".21">
<circle cx="200.8" cy="137.8" r=".71"/>
<circle cx="264.3" cy="130.7" r=".7"/>
<circle cx="264.3" cy="136.9" r=".7"/>
<circle cx="269" cy="130.7" r=".7"/>
<circle cx="269" cy="136.9" r=".7"/>
<circle cx="200.8" cy="143.9" r=".71"/>
</g>
<g fill="#800000" stroke="#800000" stroke-width=".21">
<circle cx="196.1" cy="119.7" r=".47"/>
<circle cx="196.1" cy="110.3" r=".47"/>
<circle cx="217.3" cy="133.8" r=".47"/>
<circle cx="231.4" cy="126.8" r=".47"/>
<circle cx="243.2" cy="126.8" r=".47"/>
<circle cx="243.2" cy="140.8" r=".47"/>
<circle cx="257.3" cy="140.8" r=".47"/>
<circle cx="207.9" cy="110.3" r=".47"/>
<circle cx="69.1" cy="178.4" r=".47"/>
<circle cx="80.9" cy="178.4" r=".47"/>
<circle cx="69.1" cy="152.6" r=".47"/>
<circle cx="80.9" cy="152.6" r=".47"/>
<circle cx="80.9" cy="129.1" r=".47"/>
<circle cx="69.1" cy="129.1" r=".47"/>
<circle cx="69.1" cy="98.6" r=".47"/>
<circle cx="80.9" cy="98.6" r=".47"/>
<circle cx="69.1" cy="35.2" r=".47"/>
<circle cx="80.9" cy="35.2" r=".47"/>
<circle cx="69.1" cy="61" r=".47"/>
<circle cx="80.9" cy="61" r=".47"/>
<circle cx="217.3" cy="147.9" r=".47"/>
<circle cx="238.5" cy="154.9" r=".47"/>
</g>
<path d="M256.6 141.8h1.4l-.7 1.4zM257.3 140.9v.9M264.3 140.9v.9" fill="none" stroke="#a1006a" stroke-width=".23"/>
<circle cx="264.3" cy="142.5" r=".7" fill="none" stroke="#a1006a" stroke-width=".21"/>
<g font-size="4.2" fill="#000080">
<text x="203.2" y="177.8">6SE7021-8TB51Z(DC-AC,17.5A)-DB3</text>
<text x="135" y="189.2">IGBT:6MBI50S-120-02</text>
</g>
<text font-size="2.5" fill="#000080" x="217.3" y="184.8">http://liheming.jimdo.com</text>
<g font-size="2.3" fill="#000080">
<text x="26.8" y="30.2">A11</text>
<text x="38.6" y="30.2">475484.5000.01</text>
<text x="247.9" y="41.9">N3</text>
<text x="247.9" y="44.2">MC340</text>
<text x="26.8" y="56">A12</text>
<text x="38.6" y="56">475484.5000.01</text>
<text x="26.8" y="81.8">A21</text>
<text x="38.6" y="81.8">A5E00104.118</text>
<text x="26.8" y="112.4">A22</text>
<text x="38.6" y="112.4">A5E00104.118</text>
<text x="26.8" y="147.6">A31</text>
<text x="38.6" y="147.6">475484.5000.01</text>
<text x="26.8" y="173.4">A32</text>
<text x="38.6" y="173.4">475484.5000.01</text>
<text x="264.3" y="185.2">V1.0</text>
<text x="264.3" y="189.8">3/3</text>
</g>
<g font-size="2.1">
<text x="46.1" y="22.9">1</text>
<text x="113.6" y="22.9">2</text>
<text x="181.1" y="22.9">3</text>
<text x="248.6" y="22.9">4</text>
<text x="14.3" y="42.8">D</text>
<text x="280.1" y="42.8">D</text>
<text x="14.3" y="87.5">C</text>
<text x="280.1" y="87.5">C</text>
<text x="186.7" y="120.3">1</text>
<text x="186.7" y="122.7">2</text>
<text x="186.7" y="125">3</text>
<text x="186.7" y="127.4">4</text>
<text x="186.7" y="129.7">5</text>
<text x="14.3" y="132.1">B</text>
<text x="186.7" y="132.1">6</text>
<text x="186.7" y="134.4">7</text>
<text x="186.7" y="136.8">8</text>
<text x="280.1" y="132.1">B</text>
<text x="186.7" y="139.1">9</text>
<text x="14.3" y="176.7">A</text>
<text x="197.3" y="175.5">Title</text>
<text x="280.1" y="176.7">A</text>
<text x="197.3" y="182.6">Size</text>
<text x="209" y="182.6">Number</text>
<text x="256.1" y="182.6">Revision</text>
<text x="197.3" y="189.6">Date:</text>
<text x="197.3" y="192">File:</text>
<text x="198.5" y="186.1">A4</text>
<text x="207.9" y="189.6">7-Jan-2012</text>
<text x="207.9" y="192">D:\变频器\tu20111110\欧美变频器图纸.ddb</text>
<text x="244.3" y="189.6">Sheet</text>
<text x="244.3" y="192">Drawn By:</text>
<text x="250.9" y="189.6">of</text>
<text x="46.1" y="196.6">1</text>
<text x="113.6" y="196.6">2</text>
<text x="181.1" y="196.6">3</text>
<text x="248.6" y="196.6">4</text>
</g>
<g font-size="2.1" fill="#800000">
<text x="79.2" y="27.5">V1+</text>
<text x="34.5" y="35.7">V1+</text>
<text x="84.4" y="32.3">G1</text>
<text x="173.1" y="35.7">P</text>
<text x="194" y="32.3">+15V</text>
<text x="20.2" y="41.7">VCC</text>
<text x="25.4" y="39.3">G1'</text>
<text x="48.9" y="39.3">V1-</text>
<text x="258" y="39.3">+5V</text>
<text x="48.4" y="47.5">E1</text>
<text x="79.5" y="44">V1-</text>
<text x="79.8" y="53.4">V+</text>
<text x="232.1" y="48.7">+5V</text>
<text x="84.4" y="58.1">G2</text>
<text x="243.2" y="55.7">2.1V</text>
<text x="25.4" y="65.1">G2'</text>
<text x="35.5" y="61.6">V+</text>
<text x="49.4" y="65.1">V-</text>
<text x="173.1" y="61.6">U</text>
<text x="48.7" y="71">P</text>
<text x="79.9" y="69.8">V-</text>
<text x="100.9" y="71">V4-</text>
<text x="140.1" y="71">V4+</text>
<text x="194.5" y="67.5">+5V</text>
<text x="48.4" y="73.3">E2</text>
<text x="175.9" y="74.5">V4-</text>
<text x="34.5" y="87.5">V2+</text>
<text x="86.1" y="87.5">V4+</text>
<text x="167.9" y="88.6">1.6V</text>
<text x="191.9" y="87.5">D</text>
<text x="228.9" y="85.1">+28V</text>
<text x="30.1" y="90.9">G3'</text>
<text x="48.9" y="90.9">V2-</text>
<text x="74.6" y="94.5">V2+</text>
<text x="77.1" y="90.9">V4-</text>
<text x="84.4" y="95.7">G3</text>
<text x="48.4" y="96.9">E3</text>
<text x="173.1" y="99.2">P</text>
<text x="41.4" y="103.9">V</text>
<text x="79.5" y="107.4">V2-</text>
<text x="119.2" y="106.2">V3+</text>
<text x="205.7" y="107.4">+28V</text>
<text x="35.5" y="118">V+</text>
<text x="86.1" y="118">VCC</text>
<text x="118.5" y="116.8">1.6V</text>
<text x="30.1" y="121.5">G4'</text>
<text x="49.4" y="121.5">V-</text>
<text x="73.2" y="121.5">C</text>
<text x="75.5" y="125">V+</text>
<text x="48.4" y="129.7">E4</text>
<text x="84.4" y="126.2">G4</text>
<text x="173.1" y="129.7">V</text>
<text x="215.1" y="130.9">+15V</text>
<text x="79.9" y="137.9">V-</text>
<text x="79.2" y="145">V3+</text>
<text x="84.4" y="149.7">G5</text>
<text x="34.5" y="153.2">V3+</text>
<text x="173.1" y="153.2">P</text>
<text x="253.1" y="155.5">B</text>
<text x="25.4" y="156.7">G5'</text>
<text x="48.9" y="156.7">V3-</text>
<text x="79.5" y="161.4">V3-</text>
<text x="48.4" y="164.9">E5</text>
<text x="79.8" y="170.8">V+</text>
<text x="35.5" y="179">V+</text>
<text x="84.4" y="175.5">G6</text>
<text x="173.1" y="179">W</text>
<text x="25.4" y="182.6">G6'</text>
<text x="49.4" y="182.6">V-</text>
<text x="48.4" y="190.8">E6</text>
<text x="79.9" y="187.3">V-</text>
</g>
<g font-size="2.1" fill="#000080">
<text x="59.8" y="33.9">R114</text>
<text x="71.5" y="33.9">R116</text>
<text x="90.1" y="32.3">V137</text>
<text x="101.9" y="32.3">V135</text>
<text x="113.6" y="32.3">V134</text>
<text x="125.3" y="32.3">V133</text>
<text x="137.1" y="32.3">V132</text>
<text x="148.8" y="32.3">V131</text>
<text x="160.6" y="32.3">V130</text>
<text x="34.5" y="41.7">R?</text>
<text x="59.8" y="37.6">6.8R</text>
<text x="71.3" y="39.3">V114</text>
<text x="71.5" y="37.6">15R</text>
<text x="84.4" y="38.1">V110</text>
<text x="84.4" y="40.5">A7S</text>
<text x="90.1" y="39.3">DIODE</text>
<text x="101.9" y="39.3">GLC927</text>
<text x="113.6" y="39.3">GLC927</text>
<text x="125.3" y="39.3">GLC927</text>
<text x="137.1" y="39.3">GUC851</text>
<text x="148.8" y="39.3">GUC851</text>
<text x="160.6" y="39.3">GUC851</text>
<text x="198.5" y="37.6">33K</text>
<text x="219.4" y="39.3">V9</text>
<text x="219.4" y="41.7">DIODE</text>
<text x="34.5" y="44">4.7K</text>
<text x="203.5" y="48.7">V7</text>
<text x="203.5" y="51.1">5CS</text>
<text x="260.3" y="48.7">270R</text>
<text x="59.8" y="59.7">R124</text>
<text x="71.5" y="59.7">R126</text>
<text x="90.1" y="58.1">V147</text>
<text x="101.9" y="58.1">V145</text>
<text x="113.6" y="58.1">V144</text>
<text x="125.3" y="58.1">V143</text>
<text x="137.1" y="58.1">V142</text>
<text x="148.8" y="58.1">V141</text>
<text x="160.6" y="58.1">V140</text>
<text x="234.4" y="58.1">1K</text>
<text x="261.7" y="58.1">CAP</text>
<text x="59.8" y="63.5">6.8R</text>
<text x="71.3" y="65.1">V124</text>
<text x="71.5" y="63.5">15R</text>
<text x="84.4" y="63.9">V120</text>
<text x="90.1" y="65.1">DIODE</text>
<text x="101.9" y="65.1">GLC927</text>
<text x="113.6" y="65.1">GLC927</text>
<text x="125.3" y="65.1">GLC927</text>
<text x="137.1" y="65.1">GUC851</text>
<text x="148.8" y="65.1">GUC851</text>
<text x="160.6" y="65.1">GUC851</text>
<text x="208.6" y="65.1">1K</text>
<text x="34.5" y="67.5">R?</text>
<text x="34.5" y="69.8">4.7K</text>
<text x="54.8" y="67.5">V213</text>
<text x="84.4" y="66.3">A7S</text>
<text x="226.9" y="67.5">V10</text>
<text x="226.9" y="70">6CS</text>
<text x="234.4" y="69.8">4.7K</text>
<text x="248.6" y="69.8">10K</text>
<text x="269.1" y="69.6">V26</text>
<text x="269.1" y="71.9">DIODE</text>
<text x="54.8" y="74.5">DIODE</text>
<text x="107.4" y="74.5">R230</text>
<text x="107.4" y="76.9">47K</text>
<text x="120.9" y="76.6">C6</text>
<text x="126.3" y="74.5">R29</text>
<text x="126.3" y="76.9">560R</text>
<text x="156.1" y="73.8">R152</text>
<text x="156.1" y="77.6">5.1K</text>
<text x="198.5" y="72.9">1K</text>
<text x="109.1" y="80.9">R229</text>
<text x="120.9" y="79">CAP</text>
<text x="139.7" y="79.2">V17</text>
<text x="139.7" y="81.5">5CS</text>
<text x="151.5" y="82.3">5.1K</text>
<text x="178.1" y="81.5">R228</text>
<text x="178.1" y="83.9">1K</text>
<text x="203.5" y="83.9">V8</text>
<text x="264.3" y="81.5">V28</text>
<text x="264.3" y="83.9">5CS</text>
<text x="109.1" y="84.6">7.5K</text>
<text x="156.1" y="87">5.1K</text>
<text x="203.5" y="86.3">5CS</text>
<text x="238.4" y="87">4.7K</text>
<text x="34.5" y="93.3">R?</text>
<text x="34.5" y="95.7">4.7K</text>
<text x="90.1" y="95.7">V237</text>
<text x="101.9" y="95.7">V235</text>
<text x="113.6" y="95.7">V234</text>
<text x="125.3" y="95.7">V233</text>
<text x="137.1" y="95.7">V232</text>
<text x="148.8" y="95.7">V231</text>
<text x="151.5" y="91.6">5.1K</text>
<text x="160.6" y="95.7">V230</text>
<text x="196.8" y="93.3">270R</text>
<text x="224.4" y="93.1">V57</text>
<text x="224.4" y="95.4">A7S</text>
<text x="248.6" y="90.9">1.2K</text>
<text x="47.8" y="100.3">V223</text>
<text x="59.8" y="97.3">R214</text>
<text x="59.8" y="101">6.8R</text>
<text x="71.5" y="97.3">R216</text>
<text x="71.5" y="101">15R</text>
<text x="84.4" y="101.5">V210</text>
<text x="47.8" y="107.4">DIODE</text>
<text x="71.3" y="102.7">V214</text>
<text x="84.4" y="103.9">A7S</text>
<text x="90.1" y="102.7">DIODE</text>
<text x="101.9" y="102.7">GLC927</text>
<text x="113.6" y="102.7">GLC927</text>
<text x="125.3" y="102.7">GLC927</text>
<text x="137.1" y="102.7">GUC851</text>
<text x="148.8" y="102.7">GUC851</text>
<text x="160.6" y="102.7">GUC851</text>
<text x="198.2" y="107.6">V98</text>
<text x="126.3" y="112.1">5.1K</text>
<text x="133.3" y="112.1">5.1K</text>
<text x="140.4" y="112.1">5.1K</text>
<text x="147.5" y="112.1">5.1K</text>
<text x="184.4" y="116.8">X9</text>
<text x="191.2" y="114.5">104</text>
<text x="198.2" y="116.8">V38</text>
<text x="34.5" y="123.9">R?</text>
<text x="233.5" y="123.9">V16</text>
<text x="34.5" y="126.2">4.7K</text>
<text x="59.8" y="127.9">R224</text>
<text x="59.8" y="131.6">6.8R</text>
<text x="71.5" y="127.9">R226</text>
<text x="71.5" y="131.6">15R</text>
<text x="90.1" y="126.2">V247</text>
<text x="101.9" y="126.2">V245</text>
<text x="113.6" y="126.2">V244</text>
<text x="125.3" y="126.2">V243</text>
<text x="137.1" y="126.2">V242</text>
<text x="148.8" y="126.2">V241</text>
<text x="160.6" y="126.2">V240</text>
<text x="198.2" y="126.2">V15</text>
<text x="245.5" y="130.7">V20</text>
<text x="71.3" y="133.2">V224</text>
<text x="84.4" y="132.1">V220</text>
<text x="84.4" y="134.4">A7S</text>
<text x="90.1" y="133.2">DIODE</text>
<text x="101.9" y="133.2">GLC927</text>
<text x="113.6" y="133.2">GLC927</text>
<text x="125.3" y="133.2">GLC927</text>
<text x="137.1" y="133.2">GUC851</text>
<text x="148.8" y="133.2">GUC851</text>
<text x="160.6" y="133.2">GUC851</text>
<text x="233.8" y="135.3">C101</text>
<text x="233.8" y="137.7">CAP</text>
<text x="256.8" y="135.3">K4</text>
<text x="205.7" y="142.4">K3</text>
<text x="219.6" y="140.1">V11</text>
<text x="219.6" y="142.4">A7S</text>
<text x="90.1" y="149.7">V337</text>
<text x="101.9" y="149.7">V335</text>
<text x="113.6" y="149.7">V334</text>
<text x="125.3" y="149.7">V333</text>
<text x="137.1" y="149.7">V332</text>
<text x="148.8" y="149.7">V331</text>
<text x="160.6" y="149.7">V330</text>
<text x="219.6" y="146.7">R188</text>
<text x="236.3" y="149.7">V12</text>
<text x="59.8" y="151.3">R314</text>
<text x="59.8" y="155">6.8R</text>
<text x="71.5" y="151.3">R316</text>
<text x="71.5" y="155">15R</text>
<text x="84.4" y="155.5">V310</text>
<text x="219.6" y="150.1">82R</text>
<text x="236.3" y="152">6CS</text>
<text x="34.5" y="159.1">R?</text>
<text x="34.5" y="161.4">4.7K</text>
<text x="71.3" y="156.7">V314</text>
<text x="84.4" y="157.9">A7S</text>
<text x="90.1" y="156.7">DIODE</text>
<text x="101.9" y="156.7">GLC927</text>
<text x="113.6" y="156.7">GLC927</text>
<text x="125.3" y="156.7">GLC927</text>
<text x="137.1" y="156.7">GUC851</text>
<text x="148.8" y="156.7">GUC851</text>
<text x="160.6" y="156.7">GUC851</text>
<text x="239.2" y="161.2">1K</text>
<text x="243.2" y="157.2">2.2K</text>
<text x="59.8" y="177.1">R324</text>
<text x="71.5" y="177.1">R326</text>
<text x="90.1" y="175.5">V347</text>
<text x="101.9" y="175.5">V345</text>
<text x="113.6" y="175.5">V344</text>
<text x="125.3" y="175.5">V343</text>
<text x="137.1" y="175.5">V342</text>
<text x="148.8" y="175.5">V341</text>
<text x="160.6" y="175.5">V340</text>
<text x="34.5" y="184.9">R?</text>
<text x="59.8" y="180.9">6.8R</text>
<text x="71.3" y="182.6">V324</text>
<text x="71.5" y="180.9">15R</text>
<text x="84.4" y="181.4">V320</text>
<text x="84.4" y="183.7">A7S</text>
<text x="90.1" y="182.6">DIODE</text>
<text x="101.9" y="182.6">GLC927</text>
<text x="113.6" y="182.6">GLC927</text>
<text x="125.3" y="182.6">GLC927</text>
<text x="137.1" y="182.6">GUC851</text>
<text x="148.8" y="182.6">GUC851</text>
<text x="160.6" y="182.6">GUC851</text>
<text x="34.5" y="187.3">4.7K</text>
<text x="264.3" y="192">李和明</text>
</g>
<text font-size="2.1" fill="#a1006a" x="262.5" y="145">VCC</text>
</svg>
